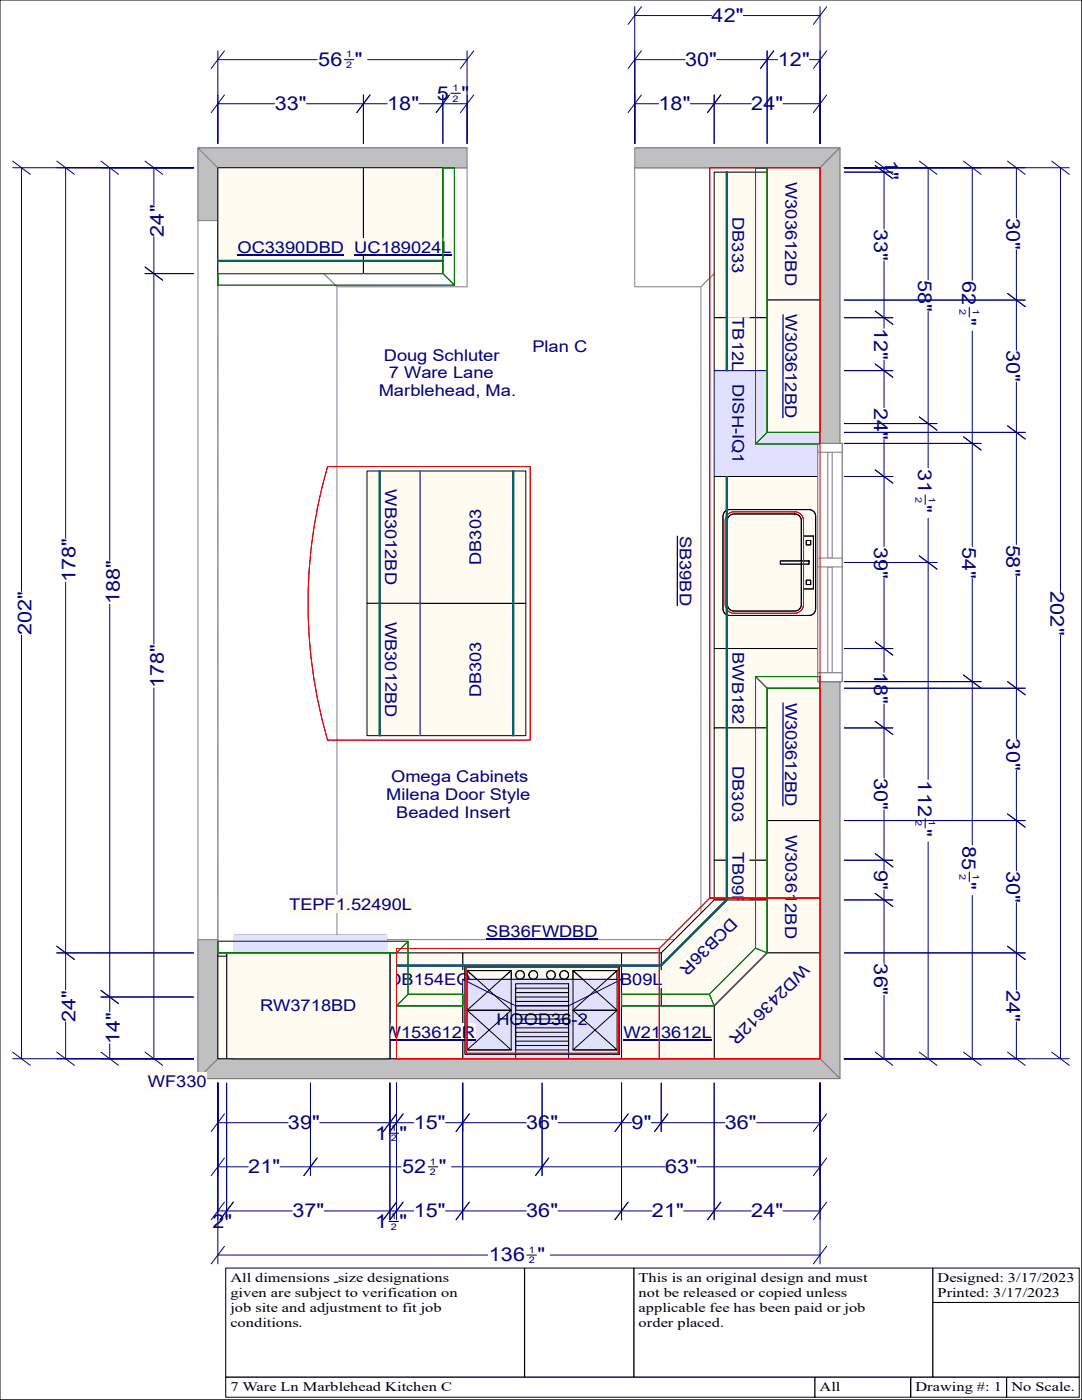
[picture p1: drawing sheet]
<svg xmlns="http://www.w3.org/2000/svg" width="216mm" height="279mm" viewBox="0 0 216 279" stroke-linecap="round" stroke-linejoin="round" font-family="sans-serif">
<path d="M0 0h215.9v279.4h-215.9z" fill="none" stroke="#000" stroke-width=".2"/>
<path d="M186.2 253.1h29.1v21.7h-29.1z" fill="#fff"/>
<path d="M186.1 253.1h29.2v21.7h-29.2z" fill="none" stroke="#000" stroke-width=".2"/>
<g fill="#fff">
<path d="M187.1 253.5h27.4v3h-27.4z"/>
<path d="M187.1 256.5h24.4v3h-24.4z"/>
<path d="M186.2 260h29.1v14.8h-29.1z"/>
</g>
<path d="M186.1 259.9h29.2v14.9h-29.2z" fill="none" stroke="#000" stroke-width=".2"/>
<path d="M126.5 253.1h59.6v21.7h-59.6z" fill="#fff"/>
<path d="M126.5 253.1h59.6v21.7h-59.6z" fill="none" stroke="#000" stroke-width=".2"/>
<g fill="#fff">
<path d="M127.4 253.5h45.7v3h-45.7z"/>
<path d="M127.4 256.5h41.6v3h-41.6z"/>
<path d="M127.4 259.5h45.3v2.9h-45.3z"/>
<path d="M127.4 262.4h17.1v3h-17.1z"/>
<path d="M104.7 253.1h21.7v21.7h-21.7z"/>
</g>
<path d="M104.7 253.1h21.7v21.7h-21.7z" fill="none" stroke="#000" stroke-width=".2"/>
<path d="M45.1 253.1h59.5v21.7h-59.5z" fill="#fff"/>
<path d="M45 253.1h59.6v21.7h-59.6z" fill="none" stroke="#000" stroke-width=".2"/>
<path d="M46 253.5h43.6v3h-43.6z" fill="#fff"/>
<path d="M66.6 255.9h.8" fill="none" stroke="#000" stroke-width=".2"/>
<g fill="#fff">
<path d="M46 256.5h45.4v3h-45.4z"/>
<path d="M46 259.5h42.1v2.9h-42.1z"/>
<path d="M46 262.4h14.4v3h-14.4z"/>
<path d="M200.9 274.9h14.4v3.9h-14.4z"/>
</g>
<path d="M200.9 274.9h14.4v3.9h-14.4z" fill="none" stroke="#000" stroke-width=".2"/>
<g fill="#fff">
<path d="M201.8 275.3h12.7v3h-12.7z"/>
<path d="M181.8 274.9h19v3.9h-19z"/>
</g>
<path d="M181.7 274.9h19.1v3.9h-19.1z" fill="none" stroke="#000" stroke-width=".2"/>
<g fill="#fff">
<path d="M182.7 275.3h17.2v3h-17.2z"/>
<path d="M162.6 274.9h19.1v3.9h-19.1z"/>
</g>
<path d="M162.6 274.9h19.1v3.9h-19.1z" fill="none" stroke="#000" stroke-width=".2"/>
<g fill="#fff">
<path d="M163.5 275.3h4.2v3h-4.2z"/>
<path d="M45.1 274.9h117.5v3.9h-117.5z"/>
</g>
<path d="M45 274.9h117.6v3.9h-117.6z" fill="none" stroke="#000" stroke-width=".2"/>
<path d="M46 275.3h44.2v3h-44.2z" fill="#fff"/>
<path d="M43.5 33.5l23.7 23.7v130.3l-23.7 23.8zM43.5 33.5h49.7v23.7h-26zM43.5 33.5h49.7M43.5 33.5v177.8M93.2 29.5h-53.7v185.8h128.1v-185.8h-40.9M126.7 33.5h36.9l-23.7 23.7h-13.2zM126.7 33.5h36.9M163.6 33.5v177.8M139.9 57.2l23.7-23.7v177.8l-23.7-23.8zM43.5 211.3l23.7-23.8h72.7l23.7 23.8zM43.5 211.3h120.1" fill="none" stroke="#fefefe" stroke-width=".2"/>
<path d="M43.5 33.5l23.7 23.7v130.3l-23.7 23.8zM43.5 33.5h49.7v23.7h-26zM43.5 33.5h49.7M43.5 33.5v177.8M93.2 29.5h-53.7v185.8h128.1v-185.8h-40.9M126.7 33.5h36.9l-23.7 23.7h-13.2zM126.7 33.5h36.9M163.6 33.5v177.8M139.9 57.2l23.7-23.7v177.8l-23.7-23.8zM43.5 211.3l23.7-23.8h72.7l23.7 23.8zM43.5 211.3h120.1" fill="none" stroke="#808080" stroke-width=".2"/>
<g fill="#c0c0c0" stroke="#808080" stroke-width=".2">
<path d="M126.7 29.5h40.9l-4 4h-36.9z" fill-rule="evenodd"/>
<path d="M167.6 29.5v185.8l-4-4v-177.8z" fill-rule="evenodd"/>
<path d="M43.5 211.3h120.1l4 4h-128.1z" fill-rule="evenodd"/>
<path d="M39.5 187.5h4v23.8l-4 4z" fill-rule="evenodd"/>
<path d="M39.5 29.5l4 4v10.5h-4z" fill-rule="evenodd"/>
<path d="M39.5 29.5h53.7v4h-49.7z" fill-rule="evenodd"/>
</g>
<g fill="#fffbf0" stroke="#000" stroke-width=".2">
<path d="M142.5 34.4h21.1v29h-21.1z" fill-rule="evenodd"/>
<path d="M43.5 33.5h29v21.1h-29z" fill-rule="evenodd"/>
</g>
<g fill="#fffbf0">
<path d="M145 43.3h4.6v11.2h-4.6z"/>
<path d="M47.4 47.5h21.3v3.6h-21.3z"/>
</g>
<path d="M47.4 50.9h21.2" fill="none" stroke="#000080" stroke-width=".25"/>
<path d="M142.5 63.4h21.1v10.6h-21.1z" fill-rule="evenodd" fill="#fffbf0" stroke="#000" stroke-width=".2"/>
<path d="M145 63.3h4.6v10.8h-4.6z" fill="#fffbf0"/>
<path d="M142.5 74h21.1v21.1h-21.1z" fill-rule="evenodd" fill="#e1e1ff" stroke="#000080" stroke-width=".2"/>
<path d="M145 76.6h4.6v15.9l-4.6-.1z" fill="#e1e1ff"/>
<path d="M142.5 95.1h21.1v34.3h-21.1z" fill-rule="evenodd" fill="#fffbf0" stroke="#000" stroke-width=".2"/>
<path d="M134.5 106.9h4.6l-.1 14h-4.5z" fill="#fffbf0"/>
<path d="M135.2 106.9v14" fill="none" stroke="#000080" stroke-width=".28"/>
<g fill="#fffbf0" stroke="#000" stroke-width=".2">
<path d="M142.5 129.4h21.1v15.9h-21.1z" fill-rule="evenodd"/>
<path d="M142.5 145.3h21.1v26.4h-21.1z" fill-rule="evenodd"/>
<path d="M142.5 171.7h21.1v7.9h-21.1z" fill-rule="evenodd"/>
<path d="M131.9 190.2l10.6-10.6h21.1v21.1l-10.5 10.6h-21.2z" fill-rule="evenodd"/>
<path d="M124 190.2h7.9v21.1h-7.9z" fill-rule="evenodd"/>
<path d="M92.3 190.2h31.7v21.1h-31.7z" fill-rule="evenodd"/>
</g>
<g fill="#fffbf0">
<path d="M145 130.1h4.6v14.5h-4.6z"/>
<path d="M145 152.9h4.6v11.2h-4.6z"/>
<path d="M145 170h4.6v11.3h-4.6z"/>
<path d="M145 182.2l3.2 3.2-10.2 10.2-3.2-3.2z"/>
<path d="M123.7 193.7h8.6v3.5h-8.6z"/>
<path d="M97 184.1h22.3v3.5h-22.3z"/>
</g>
<path d="M97 187.4h22.3" fill="none" stroke="#000080" stroke-width=".25"/>
<g fill="#fffbf0" stroke="#000" stroke-width=".2">
<path d="M79.1 190.2h13.2v21.1h-13.2z" fill-rule="evenodd"/>
<path d="M83.8 120.4h21.1v26.4h-21.1z" fill-rule="evenodd"/>
</g>
<path d="M77.5 193.7h16.4v3.5h-16.4z" fill="#fffbf0"/>
<path d="M83.8 120.4v26.4" fill="none" stroke="#f0f" stroke-width=".2"/>
<path d="M92.6 128h4.5v11.2h-4.5z" fill="#fffbf0"/>
<path d="M83.8 94h21.1v26.4h-21.1z" fill-rule="evenodd" fill="#fffbf0" stroke="#000" stroke-width=".2"/>
<path d="M83.8 94v26.4" fill="none" stroke="#f0f" stroke-width=".2"/>
<path d="M92.6 101.6h4.5v11.2h-4.5z" fill="#fffbf0"/>
<path d="M73.2 94h10.6v26.4h-10.6z" fill-rule="evenodd" fill="#fffbf0" stroke="#000" stroke-width=".2"/>
<path d="M83.8 94v26.4" fill="none" stroke="#f0f" stroke-width=".2"/>
<path d="M75.8 97.6l4.5 .1v19h-4.6z" fill="#fffbf0"/>
<path d="M73.2 120.4h10.6v26.4h-10.6z" fill-rule="evenodd" fill="#fffbf0" stroke="#000" stroke-width=".2"/>
<path d="M83.8 120.4v26.4" fill="none" stroke="#f0f" stroke-width=".2"/>
<g fill="#fffbf0">
<path d="M75.8 124.1h4.5v19.1l-4.6-.1z"/>
<path d="M57.7 178.7h24.6v3.6h-24.6z"/>
</g>
<path d="M77.8 190.2h1.3v21.1h-1.3z" fill-rule="evenodd" fill="#fffbf0" stroke="#000" stroke-width=".2"/>
<path d="M46.8 186.7h30.3v3.5h.7v21.1h-31.7v-21.1h.7z" fill-rule="evenodd" fill="#e1e1ff" stroke="#000080" stroke-width=".2"/>
<path d="M46.7 186.6h30.4v24.7h-30.4z" fill-rule="evenodd" fill="#e1e1ff"/>
<path d="M49.9 193.7h24.1v3.5h-24.1z" fill="#e1e1ff"/>
<path d="M72.5 33.5h15.9v21.1h-15.9z" fill-rule="evenodd" fill="#fffbf0" stroke="#000" stroke-width=".2"/>
<path d="M70.7 47.5h19.5v3.6h-19.5z" fill="#fffbf0"/>
<path d="M70.7 50.9h19.5" fill="none" stroke="#000080" stroke-width=".25"/>
<g fill="none" stroke="#000" stroke-width=".2">
<path d="M144.7 102.1l.9-.4h15.8l.6 .1 .5 .4 .3 .8v18.5l-.2 .6-.3 .4-.9 .3h-15.8l-.6-.1-.4-.4-.3-.8v-18.5zM145.5 103l1-.4h12.1l.5 .1 .5 .4 .3 .8v16.7l-.1 .6-.4 .5-.8 .2h-12.1l-.6-.1-.5-.4-.3-.8v-16.7zM155.7 111.9h5.7v.7h-5.7zM160.3 107h2v10.5h-2zM160.9 107.9h.9v.8h-.9zM160.9 115.8h.9v.9h-.9zM92.8 192.8h30.8v17.6h-30.8zM93.2 193.7h8.8v15.8h-8.8zM93.2 193.7h8.8l-8.8 7.9h8.8zM102.9 196.3h10.6v13.2h-10.6zM102.9 197.2h10.6v.9h-10.6zM102.9 199h10.6v.9h-10.6z"/>
<path d="M114.3 193.7h8.8v15.8h-8.8zM114.3 193.7h8.8l-8.8 7.9h8.8zM93.2 201.6h8.8l-8.8 7.9h8.8zM102.9 200.7h10.6v.9h-10.6zM102.9 202.5h10.6v.9h-10.6zM102.9 204.3h10.6v.8h-10.6zM102.9 206h10.6v.9h-10.6zM102.9 207.8h10.6v.9h-10.6zM114.3 201.6h8.8l-8.8 7.9h8.8z"/>
<circle cx="103.8" cy="194.6" r=".88"/>
<circle cx="106.4" cy="194.6" r=".88"/>
<circle cx="109.9" cy="194.6" r=".88"/>
<circle cx="112.6" cy="194.6" r=".88"/>
</g>
<g fill="#fffbf0" stroke="#000" stroke-width=".2">
<path d="M153.1 33.5h10.5v26.4h-10.5z" fill-rule="evenodd"/>
<path d="M153.1 59.9h10.5v26.4h-10.5z" fill-rule="evenodd"/>
</g>
<g fill="#fffbf0">
<path d="M155.6 36.3h4.5v20.7h-4.5z"/>
<path d="M155.6 62.7h4.5v20.7h-4.5z"/>
</g>
<path d="M156.2 62.7v20.8" fill="none" stroke="#000080" stroke-width=".29"/>
<path d="M153.1 137.4h10.5v26.4h-10.5z" fill-rule="evenodd" fill="#fffbf0" stroke="#000" stroke-width=".2"/>
<path d="M155.6 140.2h4.5v20.7h-4.5z" fill="#fffbf0"/>
<path d="M156.2 140.2v20.7" fill="none" stroke="#000080" stroke-width=".29"/>
<g fill="#fffbf0" stroke="#000" stroke-width=".2">
<path d="M153.1 163.8h10.5v26.4h-10.5z" fill-rule="evenodd"/>
<path d="M142.5 200.7l10.6-10.5h10.5v21.1h-21.1z" fill-rule="evenodd"/>
<path d="M124 200.7h18.5v10.6h-18.5z" fill-rule="evenodd"/>
</g>
<g fill="#fffbf0">
<path d="M155.6 166.6h4.5v20.7h-4.5z"/>
<path d="M159.3 191.5l3.3 3.2-14.8 14.8-3.2-3.2z"/>
<path d="M124.4 204.3h17.7v3.5h-17.7z"/>
</g>
<path d="M124.4 207.6h17.7" fill="none" stroke="#000080" stroke-width=".25"/>
<g fill="#e1e1ff" stroke="#000080" stroke-width=".2">
<path d="M92.3 195.5h31.7v15.8h-31.7z" fill-rule="evenodd"/>
<path d="M102.9 195.5h10.6v15.8h-10.6z" fill-rule="evenodd"/>
<path d="M92.3 195.5h31.7l-10.5 5.2h-10.6z" fill-rule="evenodd"/>
</g>
<path d="M99.1 201.6h18.2v3.5h-18.2z" fill="#e1e1ff"/>
<path d="M79.1 200.7h13.2v10.6h-13.2z" fill-rule="evenodd" fill="#fffbf0" stroke="#000" stroke-width=".2"/>
<path d="M76.6 204.3h18.3v3.5h-18.3z" fill="#fffbf0"/>
<path d="M76.6 207.6h18.2" fill="none" stroke="#000080" stroke-width=".25"/>
<g fill="#fffbf0" stroke="#000" stroke-width=".2">
<path d="M45.2 190.2h32.6v21.1h-32.6z" fill-rule="evenodd"/>
<path d="M43.5 190.2h1.7v21.1h-1.7z" fill-rule="evenodd"/>
<path d="M43.5 190.2h1.7v.6h-1.7z" fill-rule="evenodd"/>
</g>
<g fill="#fffbf0">
<path d="M51.9 199h19.3v3.5h-19.3z"/>
<path d="M29.5 214h11.8v3.6h-11.8z"/>
</g>
<g fill="none" stroke="#000" stroke-width=".2">
<path d="M144.7 102.1l.9-.4h15.8l.6 .1 .5 .4 .3 .8v18.5l-.2 .6-.3 .4-.9 .3h-15.8l-.6-.1-.4-.4-.3-.8v-18.5zM145.5 103l1-.4h12.1l.5 .1 .5 .4 .3 .8v16.7l-.1 .6-.4 .5-.8 .2h-12.1l-.6-.1-.5-.4-.3-.8v-16.7zM155.7 111.9h5.7v.7h-5.7zM160.3 107h2v10.5h-2zM160.9 107.9h.9v.8h-.9zM160.9 115.8h.9v.9h-.9zM92.8 192.8h30.8v17.6h-30.8zM93.2 193.7h8.8v15.8h-8.8zM93.2 193.7h8.8l-8.8 7.9h8.8zM102.9 196.3h10.6v13.2h-10.6zM102.9 197.2h10.6v.9h-10.6zM102.9 199h10.6v.9h-10.6z"/>
<path d="M114.3 193.7h8.8v15.8h-8.8zM114.3 193.7h8.8l-8.8 7.9h8.8zM93.2 201.6h8.8l-8.8 7.9h8.8zM102.9 200.7h10.6v.9h-10.6zM102.9 202.5h10.6v.9h-10.6zM102.9 204.3h10.6v.8h-10.6zM102.9 206h10.6v.9h-10.6zM102.9 207.8h10.6v.9h-10.6zM114.3 201.6h8.8l-8.8 7.9h8.8z"/>
<circle cx="103.8" cy="194.6" r=".88"/>
<circle cx="106.4" cy="194.6" r=".88"/>
<circle cx="109.9" cy="194.6" r=".88"/>
<circle cx="112.6" cy="194.6" r=".88"/>
</g>
<g fill="#fff" stroke="#808080" stroke-width=".2">
<path d="M163.2 88.5h4.8v47.5h-4.8z" fill-rule="evenodd"/>
<path d="M165.2 90.3h.9v21.1h-.9z" fill-rule="evenodd"/>
<path d="M165.2 113.1h.9v21.2h-.9z" fill-rule="evenodd"/>
<path d="M163.2 88.5h4.8v1.8h-4.8z" fill-rule="evenodd"/>
<path d="M163.2 111.4h4.8v1.7h-4.8z" fill-rule="evenodd"/>
<path d="M163.2 134.3h4.8v1.7h-4.8z" fill-rule="evenodd"/>
<path d="M163.2 134.3h4.8v1.7h-4.8z" fill-rule="evenodd"/>
</g>
<g fill="none" stroke="#008000" stroke-width=".2">
<path d="M88.4 33.5h2.3M150.8 33.5h2.3v52.8h10.5v2.3h-12.8zM150.8 33.5h2.3M43.5 54.6h44.9v-21.1h2.3v23.4h-47.2zM43.5 54.6v2.3M88.4 54.6l2.3 2.3M153.1 86.3l-2.3 2.3M163.6 86.3v2.3M150.8 135l2.3 2.4M150.8 135h12.8v2.4h-10.5v52.8l-10.6 10.5h-18.5v-2.3h17.5l9.3-9.2zM163.6 135v2.4M43.5 187.9v2.3"/>
<path d="M43.5 187.9h37.9v10.5h10.9v2.3h-13.2v-10.5h-35.6zM81.4 198.4l-2.3 2.3M81.4 187.9l-2.3 2.3M92.3 198.4v2.3M124 198.4v2.3M141.5 198.4l1 2.3M150.8 189.2l2.3 1"/>
</g>
<path d="M141.6 33.5h22v145.7h-22zM65.4 93.1h40.4v54.6h-40.4a97.3 97.3 0 0 1 0-54.6zM145.2 102.7l.5-.4 .8-.2h12.1a1.76 1.76 0 0 1 1.7 1.8v16.7a1.76 1.76 0 0 1-1.7 1.8h-12.1a1.76 1.76 0 0 1-1.8-1.8v-16.7l.2-.8zM79.1 189.3h52.5v22h-52.5zM93 193h30.4v17.2h-30.4zM131.6 189.3l10-10.1h22v32.1h-32z" fill="none" stroke="#f00" stroke-width=".2"/>
<g fill="none" stroke="#006464" stroke-width=".2">
<path d="M144.9 34.4h.2v39.6h-.2zM144.9 34.4h.2M43.5 52h44.9v.2h-44.9zM43.5 52v.2M88.4 52v.2M144.9 74h.2M75.7 94h.2v52.8h-.2zM75.7 94h.2M102.3 94h.2v52.8h-.2zM102.3 94h.2M144.9 95.1h.2v84.5l-13.2 13.2h-52.8v-.2h52.7l13.1-13.1zM144.9 95.1h.2"/>
<path d="M75.7 146.8h.2M102.3 146.8h.2M144.9 179.5l.2 .1M79.1 192.6v.2M131.8 192.6l.1 .2"/>
</g>
<g fill="#fff" stroke="#808080" stroke-width=".2">
<path d="M163.2 88.5h4.8v47.5h-4.8z" fill-rule="evenodd"/>
<path d="M165.2 90.3h.9v21.1h-.9z" fill-rule="evenodd"/>
<path d="M165.2 113.1h.9v21.2h-.9z" fill-rule="evenodd"/>
<path d="M163.2 88.5h4.8v1.8h-4.8z" fill-rule="evenodd"/>
<path d="M163.2 111.4h4.8v1.7h-4.8z" fill-rule="evenodd"/>
<path d="M163.2 134.3h4.8v1.7h-4.8z" fill-rule="evenodd"/>
<path d="M163.2 134.3h4.8v1.7h-4.8z" fill-rule="evenodd"/>
</g>
<g fill="none" stroke="#008000" stroke-width=".2">
<path d="M88.4 33.5h2.3M150.8 33.5h2.3v52.8h10.5v2.3h-12.8zM150.8 33.5h2.3M43.5 54.6h44.9v-21.1h2.3v23.4h-47.2zM43.5 54.6v2.3M88.4 54.6l2.3 2.3M153.1 86.3l-2.3 2.3M163.6 86.3v2.3M150.8 135l2.3 2.4M150.8 135h12.8v2.4h-10.5v52.8l-10.6 10.5h-18.5v-2.3h17.5l9.3-9.2zM163.6 135v2.4M43.5 187.9v2.3"/>
<path d="M43.5 187.9h37.9v10.5h10.9v2.3h-13.2v-10.5h-35.6zM81.4 198.4l-2.3 2.3M81.4 187.9l-2.3 2.3M92.3 198.4v2.3M124 198.4v2.3M141.5 198.4l1 2.3M150.8 189.2l2.3 1"/>
</g>
<path d="M141.6 33.5h22v145.7h-22zM65.4 93.1h40.4v54.6h-40.4a97.3 97.3 0 0 1 0-54.6zM145.2 102.7l.5-.4 .8-.2h12.1a1.76 1.76 0 0 1 1.7 1.8v16.7a1.76 1.76 0 0 1-1.7 1.8h-12.1a1.76 1.76 0 0 1-1.8-1.8v-16.7l.2-.8zM79.1 189.3h52.5v22h-52.5zM93 193h30.4v17.2h-30.4zM131.6 189.3l10-10.1h22v32.1h-32z" fill="none" stroke="#f00" stroke-width=".2"/>
<g fill="none" stroke="#006464" stroke-width=".2">
<path d="M144.9 34.4h.2v39.6h-.2zM144.9 34.4h.2M43.5 52h44.9v.2h-44.9zM43.5 52v.2M88.4 52v.2M144.9 74h.2M75.7 94h.2v52.8h-.2zM75.7 94h.2M102.3 94h.2v52.8h-.2zM102.3 94h.2M144.9 95.1h.2v84.5l-13.2 13.2h-52.8v-.2h52.7l13.1-13.1zM144.9 95.1h.2"/>
<path d="M75.7 146.8h.2M102.3 146.8h.2M144.9 179.5l.2 .1M79.1 192.6v.2M131.8 192.6l.1 .2"/>
</g>
<g fill="none" stroke="#000080" stroke-width=".2">
<path d="M43.5 10.1v18.5M43.5 11.9h19.8M44.8 10.1l-2.7 3.6M44.8 18.9l-2.7 3.6M72.5 18.9v9.7M73.4 11.9h19.8M73.8 18.9l-2.6 3.6M88.4 18.9v9.7M89.7 18.9l-2.7 3.6M93.2 10.1v18.5M94.5 10.1l-2.6 3.6M94.5 18.9l-2.6 3.6"/>
<path d="M126.7 3.1h15.3M126.7 1.3v27.3M126.7 11.9h10M128 1.3l-2.7 3.6M128 18.9l-2.7 3.6M128 10.1l-2.7 3.6M142.5 18.9v9.7M143 11.9h12.2M143.8 18.9l-2.6 3.6M148.3 3.1h15.3M153.1 10.1v18.5M154.4 10.1l-2.7 3.6"/>
<path d="M161.5 11.9h2.1M163.6 1.3v27.3M165 1.3l-2.7 3.6M165 18.9l-2.7 3.6M165 10.1l-2.7 3.6M2.5 33.5h36.1M2.5 32.2l3.6 2.6M4.3 33.5v84.5M11.3 32.2l3.6 2.6M13.1 33.5v73.9M20.1 32.2l3.6 2.6M21.9 33.5v78.3"/>
<path d="M28.9 32.2l3.6 2.6M30.7 33.5v7.4M43.5 20.7h11.3M61.2 20.7h16.1M83.6 20.7h9.6M126.7 20.7h4.7M137.8 20.7h12.1M156.2 20.7h7.4M168.5 33.5h44.9M168.5 34.4h9.7M174.6 33l3.6 2.7M174.6 32.2l3.6 2.6"/>
<path d="M176.4 33.5v12.2M183.4 32.2l3.6 2.6M185.2 33.5v22.3M192.2 32.2l3.6 2.6M194 33.5v22.4M201 32.2l3.6 2.6M202.8 33.5v10M209.9 32.2l3.5 2.6M211.6 33.5v84.5M28.9 53.3l3.6 2.6M28.9 54.6h9.7M30.7 47.2v81.4"/>
<path d="M168.5 59.9h36.1M176.4 52.1v13.4M201 58.6l3.6 2.6M202.8 49.9v20M168.5 63.4h9.7M168.5 74h9.7M174.6 62.1l3.6 2.6M174.6 72.6l3.6 2.7M176.4 71.9v9.5M185.2 62.2v31.2M194 66v43.1M202.8 76.3v32.4"/>
<path d="M168.5 84.5h18.5M168.5 95.1h9.7M168.5 86.3h36.1M168.5 88.5h27.3M174.6 93.8l3.6 2.6M176.4 87.7v21.4M183.4 83.2l3.6 2.7M192.2 87.2l3.6 2.6M201 85l3.6 2.6M13.1 116.2v81.4M168.5 112.3h18.5M176.4 115.4v18.8"/>
<path d="M183.4 110.9l3.6 2.7M185.2 103.4v52.1M194 115.4v53.2M202.8 115v32.4M4.3 126.8v84.5M21.9 120.6v81.4M30.7 137.3v74M168.5 129.4h9.7M168.5 136h27.3M168.5 137.4h36.1M174.6 128.1l3.6 2.6M192.2 134.7l3.6 2.7"/>
<path d="M201 136l3.6 2.7M211.6 126.8v84.5M168.5 145.3h9.7M174.6 144l3.6 2.6M176.4 140.5v14.8M202.8 153.7v20.1M168.5 171.7h9.7M168.5 179.6h9.7M168.5 163.8h36.1M174.6 170.4l3.6 2.6M174.6 178.3l3.6 2.6M176.4 161.6v12.1"/>
<path d="M176.4 177.6v14.7M185.2 168v43.3M194 178.7v32.6M201 162.4l3.6 2.7M11.3 190.2h27.3M11.3 188.8l3.6 2.7M20.1 197.7l3.6 2.6M20.1 199h18.5M168.5 190.2h36.1M176.4 198.6v12.7M201 188.8l3.6 2.7M202.8 180.1v17.5"/>
<path d="M2.5 211.3h36.1M2.5 210l3.6 2.6M11.3 210l3.6 2.6M13.1 203.9v7.4M20.1 210l3.6 2.6M21.9 208.3v3M28.9 210l3.6 2.6M43.5 216.1v36.1M45.2 216.1v27.3M62 216.1v18.5M77.8 216.1v27.3l2.6-3.5M79.1 216.1v27.3"/>
<path d="M92.3 216.1v27.3M108.2 216.1v18.5M124 216.1v27.3M131.9 216.1v9.7M142.5 216.1v27.3M163.6 216.1v36.1M168.5 211.3h44.9M174.6 210l3.6 2.6M183.4 210l3.6 2.6M192.2 210l3.6 2.6M201 210l3.6 2.6M202.8 203.9v7.4"/>
<path d="M209.9 210l3.5 2.6M43.5 224.1h14M43.5 232.9h6M44.8 222.3l-2.7 3.5M44.8 231.1l-2.7 3.5M44.8 239.9l-2.7 3.5M46.5 239.9l-2.6 3.5M55.9 232.9h24.1M63.3 231.1l-2.7 3.5M63.8 224.1h18.7M79.1 222.3l-2.6 3.5M79.1 239.9l-2.6 3.5"/>
<path d="M80.4 222.3l-2.6 3.5M88.9 224.1h16.1M90.1 232.9h42.6M93.6 222.3l-2.6 3.5M93.6 239.9l-2.6 3.5M109.5 231.1l-2.7 3.5M111.3 224.1h14.7M125.3 222.3l-2.6 3.5M125.3 239.9l-2.6 3.5M129.9 224.1h14.7M133.3 222.3l-2.7 3.5M139.1 232.9h24.5"/>
<path d="M143.8 239.9l-2.6 3.5M151 224.1h12.6M165 222.3l-2.7 3.5M165 231.1l-2.7 3.5M165 239.9l-2.7 3.5M43.5 250.5h53.8M43.5 241.7h14.8M44.8 248.7l-2.7 3.5M64.7 241.7h17.8M88.9 241.7h16.1M109.8 250.5h53.8M111.3 241.7h18.8"/>
<path d="M136.4 241.7h13.5M156.2 241.7h7.4M165 248.7l-2.7 3.5"/>
</g>
<path d="M68.7 11.9h1.9M90 18.6h1.9M193.4 61.4v1.9M184.6 98.8v1.9M184.6 163.4v1.9M193.4 174v1.9M77.6 226.2h1.9M85.4 232.9h1.9M77.6 243.8h1.9M105.1 250.5h1.9" fill="none" stroke="#000" stroke-width=".2"/>
<g font-size="3.8" fill="#000080">
<text x="142" y="4.4">42&quot;</text>
<text x="63.5" y="13.2">56 &quot;</text>
<text x="136.7" y="13.2">30&quot;</text>
<text x="155.2" y="13.2">12&quot;</text>
<text x="54.8" y="22">33&quot;</text>
<text x="77.3" y="22">18&quot;</text>
<text x="87.2" y="19.9">5 &quot;</text>
<text x="131.4" y="22">18&quot;</text>
<text x="149.9" y="22">24&quot;</text>
<text x="176.5" y="32" transform="rotate(90 176.5 32)">1&quot;</text>
<text x="32.7" y="47.2" transform="rotate(-90 32.7 47.2)">24&quot;</text>
<text x="174.5" y="45.7" transform="rotate(90 174.5 45.7)">33&quot;</text>
<text x="200.8" y="43.5" transform="rotate(90 200.8 43.5)">30&quot;</text>
<text x="183.2" y="55.8" transform="rotate(90 183.2 55.8)">58&quot;</text>
<text x="192" y="56.2" transform="rotate(90 192 56.2)">62</text>
<text x="174.5" y="65.5" transform="rotate(90 174.5 65.5)">12&quot;</text>
<text x="192" y="63.5" transform="rotate(90 192 63.5)">&quot;</text>
<text x="200.8" y="69.9" transform="rotate(90 200.8 69.9)">30&quot;</text>
<text x="174.5" y="81.4" transform="rotate(90 174.5 81.4)">24&quot;</text>
<text x="183.2" y="93.6" transform="rotate(90 183.2 93.6)">31 &quot;</text>
<text x="174.5" y="109.1" transform="rotate(90 174.5 109.1)">39&quot;</text>
<text x="192" y="109.1" transform="rotate(90 192 109.1)">54&quot;</text>
<text x="200.8" y="108.7" transform="rotate(90 200.8 108.7)">58&quot;</text>
<text x="15.1" y="116.2" transform="rotate(-90 15.1 116.2)">178&quot;</text>
<text x="209.6" y="118" transform="rotate(90 209.6 118)">202&quot;</text>
<text x="23.9" y="120.6" transform="rotate(-90 23.9 120.6)">188&quot;</text>
<text x="6.3" y="126.7" transform="rotate(-90 6.3 126.7)">202&quot;</text>
<text x="32.7" y="137.3" transform="rotate(-90 32.7 137.3)">178&quot;</text>
<text x="174.4" y="136.6" transform="rotate(90 174.4 136.6)">8&quot;</text>
<text x="174.5" y="134.2" transform="rotate(90 174.5 134.2)">1</text>
<text x="200.8" y="147.4" transform="rotate(90 200.8 147.4)">30&quot;</text>
<text x="174.5" y="155.3" transform="rotate(90 174.5 155.3)">30&quot;</text>
<text x="183.2" y="155.7" transform="rotate(90 183.2 155.7)">112</text>
<text x="183.2" y="165.4" transform="rotate(90 183.2 165.4)">&quot;</text>
<text x="174.4" y="173.7" transform="rotate(90 174.4 173.7)">9&quot;</text>
<text x="192" y="168.8" transform="rotate(90 192 168.8)">85 &quot;</text>
<text x="200.8" y="173.8" transform="rotate(90 200.8 173.8)">30&quot;</text>
<text x="174.5" y="192.3" transform="rotate(90 174.5 192.3)">36&quot;</text>
<text x="200.8" y="197.6" transform="rotate(90 200.8 197.6)">24&quot;</text>
<text x="15.1" y="203.9" transform="rotate(-90 15.1 203.9)">24&quot;</text>
<text x="23.9" y="208.3" transform="rotate(-90 23.9 208.3)">14&quot;</text>
<text x="57.4" y="225.3">39&quot;</text>
<text x="74.8" y="227.5">1</text>
<text x="79.7" y="227.5">&quot;</text>
<text x="82.5" y="225.3">15&quot;</text>
<text x="105" y="225.3">36&quot;</text>
<text x="126" y="225.3">9&quot;</text>
<text x="144.6" y="225.3">36&quot;</text>
<text x="49.5" y="234.1">21&quot;</text>
<text x="80.2" y="234.1">52 &quot;</text>
<text x="132.7" y="234.1">63&quot;</text>
<text x="42.4" y="245.1">2&quot;</text>
<text x="58.3" y="243">37&quot;</text>
<text x="74.8" y="245.1">1 &quot;</text>
<text x="82.5" y="243">15&quot;</text>
<text x="105" y="243">36&quot;</text>
<text x="130.1" y="243">21&quot;</text>
<text x="149.9" y="243">24&quot;</text>
<text x="97.5" y="251.8">136 &quot;</text>
</g>
<g font-size="3.2" fill="#000080">
<text x="156.7" y="36.3" transform="rotate(90 156.7 36.3)">W303612BD</text>
<text x="146.1" y="43.3" transform="rotate(90 146.1 43.3)">DB333</text>
<text x="47.4" y="50.4">OC3390DBD</text>
<text x="70.7" y="50.4">UC189024L</text>
<text x="146.1" y="63.3" transform="rotate(90 146.1 63.3)">TB12L</text>
<text x="156.7" y="62.7" transform="rotate(90 156.7 62.7)">W3036</text>
<text x="76.6" y="72">Doug Schluter</text>
<text x="106.3" y="70.2">Plan C</text>
<text x="77.6" y="75.5">7 Ware Lane</text>
<text x="146.1" y="76.6" transform="rotate(90 146.1 76.6)">DISH-IQ1</text>
<text x="156.7" y="74.3" transform="rotate(90 156.7 74.3)">12BD</text>
<text x="75.6" y="79.1">Marblehead, Ma.</text>
<text x="76.9" y="97.7" transform="rotate(90 76.9 97.7)">WB3012BD</text>
<text x="135.6" y="106.9" transform="rotate(90 135.6 106.9)">SB39BD</text>
<text x="96" y="112.8" transform="rotate(-90 96 112.8)">DB303</text>
<text x="76.9" y="124.1" transform="rotate(90 76.9 124.1)">WB3012BD</text>
<text x="146.1" y="130.1" transform="rotate(90 146.1 130.1)">BWB182</text>
<text x="96" y="139.2" transform="rotate(-90 96 139.2)">DB303</text>
<text x="156.7" y="140.2" transform="rotate(90 156.7 140.2)">W3</text>
<text x="156.7" y="145.7" transform="rotate(90 156.7 145.7)">03612BD</text>
<text x="146.1" y="152.9" transform="rotate(90 146.1 152.9)">DB303</text>
<text x="77.1" y="159.6">Milena Door Style</text>
<text x="78" y="156">Omega Cabinets</text>
<text x="79.1" y="163.2">Beaded Insert</text>
<text x="156.7" y="166.6" transform="rotate(90 156.7 166.6)">W3</text>
<text x="146.1" y="170" transform="rotate(90 146.1 170)">TB09R</text>
<text x="156.7" y="172.1" transform="rotate(90 156.7 172.1)">0361</text>
<text x="57.7" y="181.6">TEPF1.52490L</text>
<text x="145.8" y="183" transform="rotate(135 145.8 183)">DCB36R</text>
<text x="156.7" y="180.2" transform="rotate(90 156.7 180.2)">2BD</text>
<text x="97" y="186.9">SB36FWDBD</text>
<text x="77.5" y="196.6">DB154EQ</text>
<text x="123.7" y="196.6">B09L</text>
<text x="160.1" y="192.3" transform="rotate(135 160.1 192.3)">WD243612R</text>
<text x="51.9" y="201.8">RW3718BD</text>
<text x="76.6" y="207.1">W153612R</text>
<text x="99.1" y="204.5">HOOD36-2</text>
<text x="124.4" y="207.1">W213612L</text>
<text x="29.5" y="216.9">WF330</text>
</g>
<g font-size="2.6">
<text x="46" y="255.9">All dimensions size designations</text>
<text x="127.4" y="255.9">This is an original design and must</text>
<text x="187.1" y="255.9">Designed: 3/17/2023</text>
<text x="46" y="258.8">given are subject to verification on</text>
<text x="46" y="261.8">job site and adjustment to fit job</text>
<text x="127.4" y="258.8">not be released or copied unless</text>
<text x="127.4" y="261.8">applicable fee has been paid or job</text>
<text x="187.1" y="258.8">Printed: 3/17/2023</text>
<text x="46" y="264.7">conditions.</text>
<text x="127.4" y="264.7">order placed.</text>
<text x="46" y="277.7">7 Ware Ln Marblehead Kitchen C</text>
<text x="163.5" y="277.7">All</text>
<text x="182.7" y="277.7">Drawing #: 1</text>
<text x="201.8" y="277.7">No Scale.</text>
</g>
<g font-size="1.8" fill="#000080">
<text x="69" y="11.5">1</text>
<text x="69" y="13.5">2</text>
<text x="90.3" y="18.2">1</text>
<text x="90.3" y="20.3">2</text>
<text x="191.5" y="61.7" transform="rotate(90 191.5 61.7)">2</text>
<text x="194.1" y="61.7" transform="rotate(90 194.1 61.7)">1</text>
<text x="182.7" y="99.1" transform="rotate(90 182.7 99.1)">2</text>
<text x="185.3" y="99.1" transform="rotate(90 185.3 99.1)">1</text>
<text x="182.7" y="163.7" transform="rotate(90 182.7 163.7)">2</text>
<text x="185.3" y="163.7" transform="rotate(90 185.3 163.7)">1</text>
<text x="191.5" y="174.4" transform="rotate(90 191.5 174.4)">2</text>
<text x="194.1" y="174.4" transform="rotate(90 194.1 174.4)">1</text>
<text x="78" y="225.7">1</text>
<text x="78" y="227.8">2</text>
<text x="85.8" y="232.4">1</text>
<text x="85.8" y="234.5">2</text>
<text x="78" y="243.3">1</text>
<text x="78" y="245.4">2</text>
<text x="105.5" y="250">1</text>
<text x="105.5" y="252.1">2</text>
</g>
</svg>
